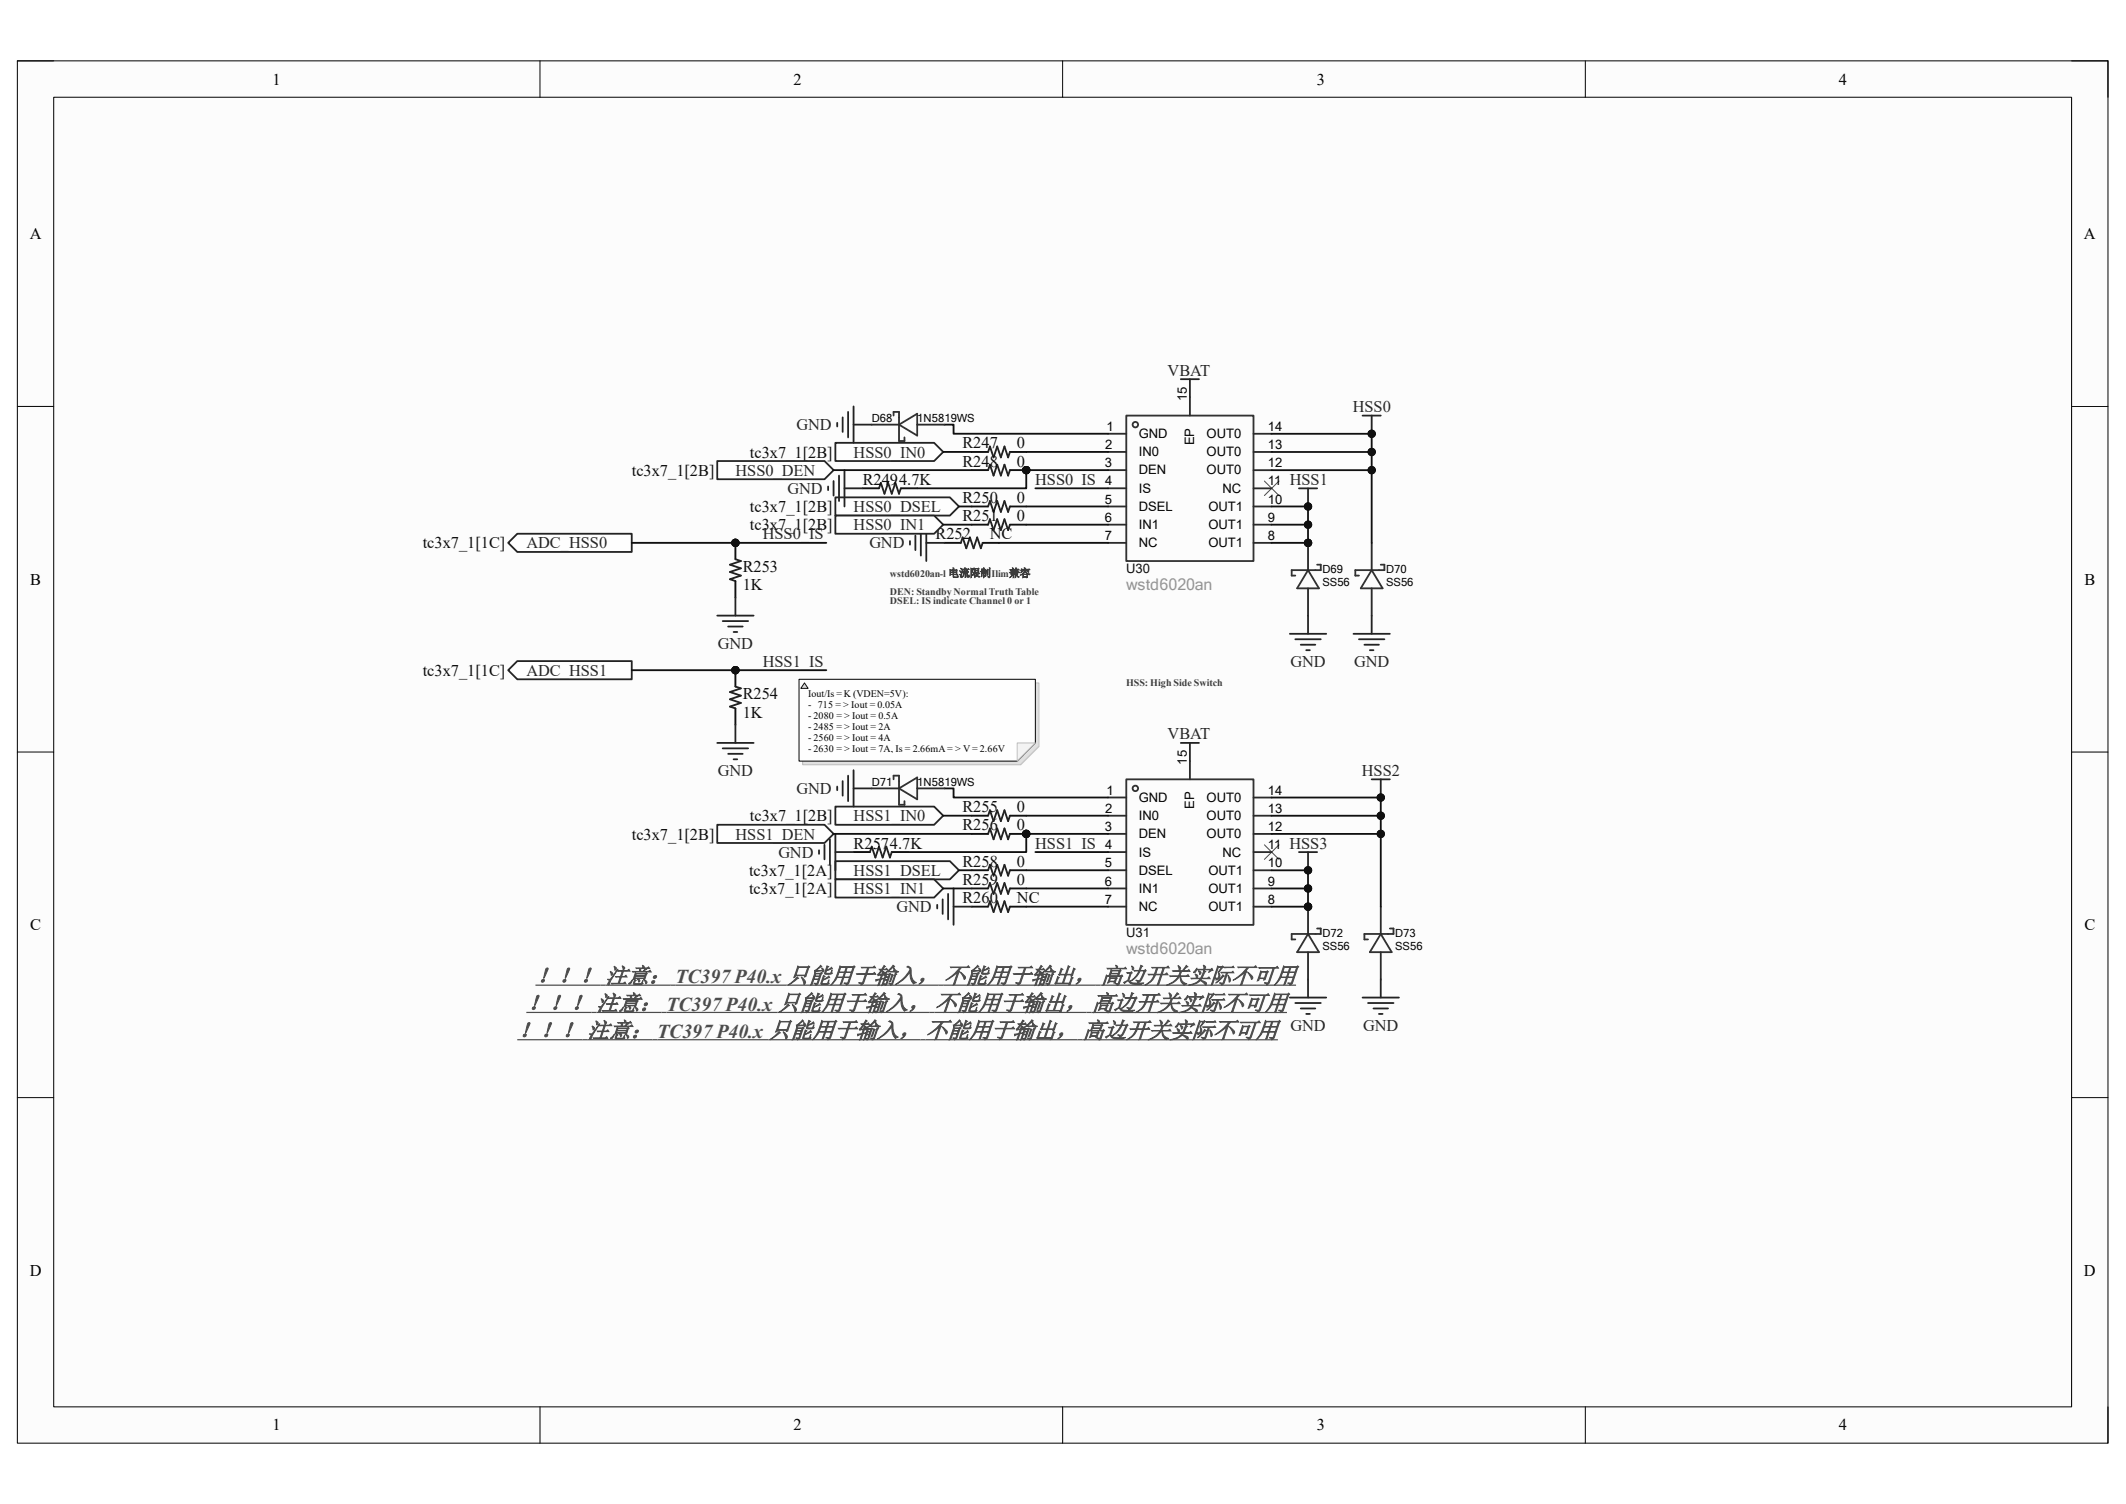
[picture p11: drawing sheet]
<svg xmlns="http://www.w3.org/2000/svg" width="297mm" height="210mm" viewBox="0 0 297 210" stroke-linecap="round" stroke-linejoin="round" font-family="sans-serif">
<path d="M2.4 8.5h292.1v193h-292.1z" fill-rule="evenodd" fill="#fcfcfc"/>
<path d="M2.4 8.5h292.1v193h-292.1z" fill="none" stroke="#000" stroke-width=".14"/>
<path d="M7.5 13.6h281.9v182.8h-281.9z" fill-rule="evenodd" fill="#fcfcfc"/>
<g fill="none" stroke="#000" stroke-width=".14">
<path d="M2.4 8.5h5.1M7.5 13.6h281.9v182.8h-281.9zM75.4 8.5v5.1M148.4 8.5v5.1M221.5 8.5v5.1M289.4 8.5h5.1v5.1M2.4 56.8h5.1M289.4 56.8h5.1M2.4 105h5.1M289.4 105h5.1M2.4 153.3h5.1M289.4 153.3h5.1"/>
<path d="M75.4 196.4v5.1M148.5 196.4v5.1M221.5 196.4v5.1M294.5 196.4v5.1"/>
</g>
<path d="M176.6 67.2l2.1 2M178.7 67.2l-2.1 2M176.6 118l2.1 2M178.7 118l-2.1 2" fill="none" stroke="#4c4c4c" stroke-width=".14"/>
<g fill="none" stroke="#262626" stroke-width=".25">
<path d="M165 52.9h2.5M166.2 52.9v2.6M190.4 58h2.5M191.6 58v2.6M127.1 75.5v.6M127.9 74.8v2M128.6 74v3.6M129.4 73.3v5M129.4 75.8h2.5M165 103.7h2.5M166.2 103.7v2.6M130.9 126.3v.5"/>
<path d="M131.7 125.6v2M132.5 124.8v3.6M133.2 124.1v5M133.2 126.6h2.6"/>
</g>
<path d="M131.9 75.8h2.3M137.3 75.8h2.3M135.8 126.6h2.2M141.1 126.6h2.3" fill="none" stroke="#000" stroke-width=".25"/>
<path d="M134.2 75.8l.3-.8 .5 1.6 .5-1.6 .5 1.6 .5-1.6 .5 1.6 .3-.8M138 126.6l.3-.8 .5 1.6 .5-1.6 .5 1.6 .5-1.6 .5 1.6 .3-.8" fill="none" stroke="#1c1c1c" stroke-width=".25"/>
<g fill="none" stroke="#303030" stroke-width=".25">
<path d="M157.3 58h17.8v20.3h-17.8zM157.3 108.8h17.8v20.3h-17.8z"/>
<circle cx="158.6" cy="59.3" r=".38"/>
<circle cx="158.6" cy="110.1" r=".38"/>
</g>
<g fill="none" stroke="#292929" stroke-width=".25">
<path d="M166.2 55.5v2.5M154.8 60.6h2.5M154.8 63.1h2.5M154.8 65.6h2.5M154.8 68.2h2.5M154.8 70.7h2.5M154.8 73.3h2.5M154.8 75.8h2.5M175.1 60.6h2.6M175.1 63.1h2.6M175.1 65.6h2.6M175.1 68.2h2.6"/>
<path d="M175.1 70.7h2.6M175.1 73.3h2.6M175.1 75.8h2.6M154.8 111.4h2.5M154.8 113.9h2.5M154.8 116.4h2.5M154.8 119h2.5M166.2 106.3v2.5M175.1 113.9h2.6M175.1 116.4h2.6M175.1 119h2.6M175.1 111.4h2.6"/>
<path d="M154.8 121.5h2.5M154.8 124.1h2.5M154.8 126.6h2.5M175.1 121.5h2.6M175.1 124.1h2.6M175.1 126.6h2.6"/>
</g>
<circle cx="191.6" cy="60.6" r=".51" fill="#0e0e0e"/>
<circle cx="191.6" cy="60.6" r=".51" fill="none" stroke="#0e0e0e" stroke-width=".14"/>
<path d="M181.5 68.2h2.5M182.7 68.2v2.5" fill="none" stroke="#262626" stroke-width=".25"/>
<circle cx="182.7" cy="70.7" r=".51" fill="#0e0e0e"/>
<circle cx="182.7" cy="70.7" r=".51" fill="none" stroke="#0e0e0e" stroke-width=".14"/>
<path d="M191.6 108.8h2.6M192.9 108.8v2.6" fill="none" stroke="#262626" stroke-width=".25"/>
<circle cx="192.9" cy="111.4" r=".51" fill="#0e0e0e"/>
<circle cx="192.9" cy="111.4" r=".51" fill="none" stroke="#0e0e0e" stroke-width=".14"/>
<path d="M181.5 119h2.5M182.7 119v2.5" fill="none" stroke="#262626" stroke-width=".25"/>
<circle cx="182.7" cy="121.5" r=".51" fill="#0e0e0e"/>
<circle cx="182.7" cy="121.5" r=".51" fill="none" stroke="#0e0e0e" stroke-width=".14"/>
<path d="M116.7 61.8h13.8l1.3 1.3-1.3 1.3h-13.8z" fill-rule="evenodd" fill="#fefefe"/>
<path d="M116.7 61.8h13.8l1.3 1.3-1.3 1.3h-13.8z" fill="none" stroke="#262626" stroke-width=".25"/>
<path d="M100.2 64.4h15l1.3 1.2-1.3 1.3h-15z" fill-rule="evenodd" fill="#fefefe"/>
<path d="M100.2 64.4h15l1.3 1.2-1.3 1.3h-15z" fill="none" stroke="#262626" stroke-width=".25"/>
<path d="M116.7 69.4h16l1.3 1.3-1.3 1.3h-16z" fill-rule="evenodd" fill="#fefefe"/>
<path d="M116.7 69.4h16l1.3 1.3-1.3 1.3h-16z" fill="none" stroke="#262626" stroke-width=".25"/>
<path d="M116.7 72h13.8l1.3 1.3-1.3 1.2h-13.8z" fill-rule="evenodd" fill="#fefefe"/>
<path d="M116.7 72h13.8l1.3 1.3-1.3 1.2h-13.8z" fill="none" stroke="#262626" stroke-width=".25"/>
<path d="M116.7 112.6h13.8l1.3 1.3-1.3 1.3h-13.8z" fill-rule="evenodd" fill="#fefefe"/>
<path d="M116.7 112.6h13.8l1.3 1.3-1.3 1.3h-13.8z" fill="none" stroke="#262626" stroke-width=".25"/>
<path d="M100.2 115.2h15l1.3 1.2-1.3 1.3h-15z" fill-rule="evenodd" fill="#fefefe"/>
<path d="M100.2 115.2h15l1.3 1.2-1.3 1.3h-15z" fill="none" stroke="#262626" stroke-width=".25"/>
<path d="M116.7 120.2h16l1.3 1.3-1.3 1.3h-16z" fill-rule="evenodd" fill="#fefefe"/>
<path d="M116.7 120.2h16l1.3 1.3-1.3 1.3h-16z" fill="none" stroke="#262626" stroke-width=".25"/>
<path d="M116.7 122.8h13.8l1.3 1.3-1.3 1.2h-13.8z" fill-rule="evenodd" fill="#fefefe"/>
<path d="M116.7 122.8h13.8l1.3 1.3-1.3 1.2h-13.8z" fill="none" stroke="#262626" stroke-width=".25"/>
<circle cx="102.7" cy="75.8" r=".51" fill="#0e0e0e"/>
<circle cx="102.7" cy="75.8" r=".51" fill="none" stroke="#0e0e0e" stroke-width=".14"/>
<path d="M102.7 75.8v2.3" fill="none" stroke="#000" stroke-width=".25"/>
<circle cx="102.7" cy="75.8" r=".51" fill="#0e0e0e"/>
<circle cx="102.7" cy="75.8" r=".51" fill="none" stroke="#0e0e0e" stroke-width=".14"/>
<path d="M102.7 81.1v2.3" fill="none" stroke="#000" stroke-width=".25"/>
<path d="M102.7 78.1l.8 .2-1.5 .5 1.5 .6-1.5 .5 1.5 .5-1.5 .5 .7 .2" fill="none" stroke="#1c1c1c" stroke-width=".25"/>
<path d="M100.2 86h5.1M101 86.7h3.5M101.7 87.5h2.1M102.5 88.2h.5M102.7 83.4v2.6" fill="none" stroke="#262626" stroke-width=".25"/>
<circle cx="102.7" cy="93.6" r=".51" fill="#0e0e0e"/>
<circle cx="102.7" cy="93.6" r=".51" fill="none" stroke="#0e0e0e" stroke-width=".14"/>
<path d="M102.7 93.6v2.3" fill="none" stroke="#000" stroke-width=".25"/>
<circle cx="102.7" cy="93.6" r=".51" fill="#0e0e0e"/>
<circle cx="102.7" cy="93.6" r=".51" fill="none" stroke="#0e0e0e" stroke-width=".14"/>
<path d="M102.7 98.9v2.3" fill="none" stroke="#000" stroke-width=".25"/>
<path d="M102.7 95.9l.8 .2-1.5 .5 1.5 .5-1.5 .5 1.5 .5-1.5 .6 .7 .2" fill="none" stroke="#1c1c1c" stroke-width=".25"/>
<path d="M100.2 103.7h5.1M101 104.5h3.5M101.7 105.3h2.1M102.5 106h.5M102.7 101.2v2.5" fill="none" stroke="#262626" stroke-width=".25"/>
<path d="M72.3 74.5h16v2.6h-16l-1.3-1.3z" fill-rule="evenodd" fill="#fefefe"/>
<path d="M71 75.8l1.3-1.3h16v2.6h-16z" fill="none" stroke="#262626" stroke-width=".25"/>
<path d="M72.3 92.3h16v2.5h-16l-1.3-1.2z" fill-rule="evenodd" fill="#fefefe"/>
<g fill="none" stroke="#262626" stroke-width=".25">
<path d="M117 59v.5M117.7 58.3v2M118.5 57.5v3.6M119.2 56.8v5M119.2 59.3h2.6M115.7 67.9v.5M116.4 67.2v2M117.2 66.4v3.6M118 65.6v5.1M118 68.2h2.5M71 93.6l1.3-1.3h16v2.5h-16zM114.4 118.7v.5"/>
<path d="M115.2 118v2M115.9 117.2v3.6M116.7 116.4v5.1M116.7 119h2.5M117 109.8v.5M117.7 109.1v2M118.5 108.3v3.6M119.2 107.5v5.1M119.2 110.1h2.6"/>
</g>
<path d="M120.5 68.2h2.3M125.8 68.2h2.3M135.8 63.1h2.2M141.1 63.1h2.3M119.2 119h2.3M124.6 119h2.3" fill="none" stroke="#000" stroke-width=".25"/>
<path d="M122.8 68.2l.3-.8 .5 1.5 .5-1.5 .5 1.5 .5-1.5 .5 1.5 .2-.7M138 63.1l.3-.8 .5 1.6 .5-1.6 .5 1.6 .5-1.6 .5 1.6 .3-.8M121.5 119l.3-.8 .5 1.5 .5-1.5 .5 1.5 .5-1.5 .5 1.5 .3-.7" fill="none" stroke="#1c1c1c" stroke-width=".25"/>
<circle cx="143.4" cy="65.6" r=".51" fill="#0e0e0e"/>
<circle cx="143.4" cy="65.6" r=".51" fill="none" stroke="#0e0e0e" stroke-width=".14"/>
<path d="M141.1 65.6h2.3" fill="none" stroke="#000" stroke-width=".25"/>
<circle cx="143.4" cy="65.6" r=".51" fill="#0e0e0e"/>
<circle cx="143.4" cy="65.6" r=".51" fill="none" stroke="#0e0e0e" stroke-width=".14"/>
<path d="M135.8 65.6h2.2M135.8 70.7h2.2M135.8 73.3h2.2M141.1 70.7h2.3M141.1 73.3h2.3M135.8 121.5h2.2M135.8 124.1h2.2M141.1 121.5h2.3M141.1 124.1h2.3" fill="none" stroke="#000" stroke-width=".25"/>
<path d="M138 65.6l.3-.7 .5 1.5 .5-1.5 .5 1.5 .5-1.5 .5 1.5 .3-.8M138 70.7l.3-.7 .5 1.5 .5-1.5 .5 1.5 .5-1.5 .5 1.5 .3-.8M138 73.3l.3-.8 .5 1.5 .5-1.5 .5 1.5 .5-1.5 .5 1.5 .3-.7M138 121.5l.3-.7 .5 1.5 .5-1.5 .5 1.5 .5-1.5 .5 1.5 .3-.8M138 124.1l.3-.8 .5 1.5 .5-1.5 .5 1.5 .5-1.5 .5 1.5 .3-.7" fill="none" stroke="#1c1c1c" stroke-width=".25"/>
<circle cx="143.4" cy="116.4" r=".51" fill="#0e0e0e"/>
<circle cx="143.4" cy="116.4" r=".51" fill="none" stroke="#0e0e0e" stroke-width=".14"/>
<path d="M141.1 116.4h2.3" fill="none" stroke="#000" stroke-width=".25"/>
<circle cx="143.4" cy="116.4" r=".51" fill="#0e0e0e"/>
<circle cx="143.4" cy="116.4" r=".51" fill="none" stroke="#0e0e0e" stroke-width=".14"/>
<path d="M135.8 116.4h2.2M135.8 113.9h2.2M141.1 113.9h2.3" fill="none" stroke="#000" stroke-width=".25"/>
<path d="M138 116.4l.3-.7 .5 1.5 .5-1.5 .5 1.5 .5-1.5 .5 1.5 .3-.8M138 113.9l.3-.8 .5 1.6 .5-1.6 .5 1.6 .5-1.6 .5 1.6 .3-.8" fill="none" stroke="#1c1c1c" stroke-width=".25"/>
<circle cx="182.7" cy="75.8" r=".51" fill="#0e0e0e"/>
<circle cx="182.7" cy="75.8" r=".51" fill="none" stroke="#0e0e0e" stroke-width=".14"/>
<path d="M182.7 79.6l1.6 2.5h-3.1zM184 78.8h.5v.8h-4.1v.8h.6" fill="none" stroke="#303030" stroke-width=".25"/>
<path d="M182.7 75.8v3.8" fill="none" stroke="#292929" stroke-width=".25"/>
<circle cx="182.7" cy="75.8" r=".51" fill="#0e0e0e"/>
<circle cx="182.7" cy="75.8" r=".51" fill="none" stroke="#0e0e0e" stroke-width=".14"/>
<path d="M191.6 75.8v3.8M182.7 82.1v3.9M191.6 82.1v3.9" fill="none" stroke="#292929" stroke-width=".25"/>
<path d="M191.6 79.6l1.5 2.5h-3zM192.9 78.8h.5v.8h-4.1v.8h.5" fill="none" stroke="#303030" stroke-width=".25"/>
<path d="M180.2 88.5h5.1M181 89.3h3.5M181.7 90h2M182.5 90.8h.5M182.7 86v2.5M189.1 88.5h5.1M189.8 89.3h3.6M190.6 90h2M191.4 90.8h.5M191.6 86v2.5" fill="none" stroke="#262626" stroke-width=".25"/>
<circle cx="182.7" cy="126.6" r=".51" fill="#0e0e0e"/>
<circle cx="182.7" cy="126.6" r=".51" fill="none" stroke="#0e0e0e" stroke-width=".14"/>
<path d="M182.7 130.4l1.6 2.5h-3.1zM184 129.6h.5v.8h-4.1v.8h.6" fill="none" stroke="#303030" stroke-width=".25"/>
<path d="M182.7 126.6v3.8" fill="none" stroke="#292929" stroke-width=".25"/>
<circle cx="182.7" cy="126.6" r=".51" fill="#0e0e0e"/>
<circle cx="182.7" cy="126.6" r=".51" fill="none" stroke="#0e0e0e" stroke-width=".14"/>
<path d="M182.7 132.9v3.8M192.9 126.6v3.8M192.9 132.9v3.8" fill="none" stroke="#292929" stroke-width=".25"/>
<path d="M192.9 130.4l1.5 2.5h-3zM194.2 129.6h.5v.8h-4.1v.8h.5" fill="none" stroke="#303030" stroke-width=".25"/>
<path d="M177.7 63.1h13.9" fill="none" stroke="#0e0e0e" stroke-width=".25"/>
<circle cx="191.6" cy="63.1" r=".51" fill="#0e0e0e"/>
<circle cx="191.6" cy="63.1" r=".51" fill="none" stroke="#0e0e0e" stroke-width=".14"/>
<path d="M177.7 60.6h13.9v5h-13.9" fill="none" stroke="#0e0e0e" stroke-width=".25"/>
<circle cx="191.6" cy="60.6" r=".51" fill="#0e0e0e"/>
<circle cx="191.6" cy="60.6" r=".51" fill="none" stroke="#0e0e0e" stroke-width=".14"/>
<circle cx="191.6" cy="63.1" r=".51" fill="#0e0e0e"/>
<circle cx="191.6" cy="63.1" r=".51" fill="none" stroke="#0e0e0e" stroke-width=".14"/>
<circle cx="191.6" cy="65.6" r=".51" fill="#0e0e0e"/>
<circle cx="191.6" cy="65.6" r=".51" fill="none" stroke="#0e0e0e" stroke-width=".14"/>
<path d="M177.7 73.3h5" fill="none" stroke="#0e0e0e" stroke-width=".25"/>
<circle cx="182.7" cy="73.3" r=".51" fill="#0e0e0e"/>
<circle cx="182.7" cy="73.3" r=".51" fill="none" stroke="#0e0e0e" stroke-width=".14"/>
<path d="M177.7 70.7h5v5.1h-5" fill="none" stroke="#0e0e0e" stroke-width=".25"/>
<circle cx="182.7" cy="70.7" r=".51" fill="#0e0e0e"/>
<circle cx="182.7" cy="70.7" r=".51" fill="none" stroke="#0e0e0e" stroke-width=".14"/>
<circle cx="182.7" cy="73.3" r=".51" fill="#0e0e0e"/>
<circle cx="182.7" cy="73.3" r=".51" fill="none" stroke="#0e0e0e" stroke-width=".14"/>
<circle cx="182.7" cy="75.8" r=".51" fill="#0e0e0e"/>
<circle cx="182.7" cy="75.8" r=".51" fill="none" stroke="#0e0e0e" stroke-width=".14"/>
<path d="M177.7 111.4h15.2v5h-15.2" fill="none" stroke="#0e0e0e" stroke-width=".25"/>
<circle cx="192.9" cy="111.4" r=".51" fill="#0e0e0e"/>
<circle cx="192.9" cy="111.4" r=".51" fill="none" stroke="#0e0e0e" stroke-width=".14"/>
<circle cx="192.9" cy="113.9" r=".51" fill="#0e0e0e"/>
<circle cx="192.9" cy="113.9" r=".51" fill="none" stroke="#0e0e0e" stroke-width=".14"/>
<circle cx="192.9" cy="116.4" r=".51" fill="#0e0e0e"/>
<circle cx="192.9" cy="116.4" r=".51" fill="none" stroke="#0e0e0e" stroke-width=".14"/>
<path d="M177.7 124.1h5" fill="none" stroke="#0e0e0e" stroke-width=".25"/>
<circle cx="182.7" cy="124.1" r=".51" fill="#0e0e0e"/>
<circle cx="182.7" cy="124.1" r=".51" fill="none" stroke="#0e0e0e" stroke-width=".14"/>
<path d="M177.7 121.5h5v5.1h-5" fill="none" stroke="#0e0e0e" stroke-width=".25"/>
<circle cx="182.7" cy="121.5" r=".51" fill="#0e0e0e"/>
<circle cx="182.7" cy="121.5" r=".51" fill="none" stroke="#0e0e0e" stroke-width=".14"/>
<circle cx="182.7" cy="124.1" r=".51" fill="#0e0e0e"/>
<circle cx="182.7" cy="124.1" r=".51" fill="none" stroke="#0e0e0e" stroke-width=".14"/>
<circle cx="182.7" cy="126.6" r=".51" fill="#0e0e0e"/>
<circle cx="182.7" cy="126.6" r=".51" fill="none" stroke="#0e0e0e" stroke-width=".14"/>
<path d="M139.6 75.8h15.2M177.7 113.9h15.2M143.4 126.6h11.4" fill="none" stroke="#0e0e0e" stroke-width=".25"/>
<circle cx="192.9" cy="113.9" r=".51" fill="#0e0e0e"/>
<circle cx="192.9" cy="113.9" r=".51" fill="none" stroke="#0e0e0e" stroke-width=".14"/>
<path d="M102.7 75.8h12.7M116.5 65.6h19.3M131.8 63.1h4M131.8 73.3h4M134 70.7h1.8M144.6 68.2h10.2M116.5 116.4h19.3M131.8 113.9h4M144.6 119h10.2M131.8 124.1h4M134 121.5h1.8" fill="none" stroke="#0e0e0e" stroke-width=".25"/>
<circle cx="102.7" cy="75.8" r=".51" fill="#0e0e0e"/>
<circle cx="102.7" cy="75.8" r=".51" fill="none" stroke="#0e0e0e" stroke-width=".14"/>
<path d="M102.7 93.6h12.7" fill="none" stroke="#0e0e0e" stroke-width=".25"/>
<circle cx="102.7" cy="93.6" r=".51" fill="#0e0e0e"/>
<circle cx="102.7" cy="93.6" r=".51" fill="none" stroke="#0e0e0e" stroke-width=".14"/>
<path d="M131.9 59.3h1.3v1.3h21.6M143.4 63.1h11.4M143.4 65.6h11.4M131.9 110.1h1.3v1.3h21.6" fill="none" stroke="#0e0e0e" stroke-width=".25"/>
<circle cx="143.4" cy="65.6" r=".51" fill="#0e0e0e"/>
<circle cx="143.4" cy="65.6" r=".51" fill="none" stroke="#0e0e0e" stroke-width=".14"/>
<path d="M143.4 70.7h11.4M143.4 73.3h11.4M143.4 116.4h11.4M143.4 121.5h11.4M143.4 124.1h11.4" fill="none" stroke="#0e0e0e" stroke-width=".25"/>
<circle cx="143.4" cy="116.4" r=".51" fill="#0e0e0e"/>
<circle cx="143.4" cy="116.4" r=".51" fill="none" stroke="#0e0e0e" stroke-width=".14"/>
<path d="M191.6 65.6v10.2M143.4 113.9h11.4" fill="none" stroke="#0e0e0e" stroke-width=".25"/>
<circle cx="191.6" cy="65.6" r=".51" fill="#0e0e0e"/>
<circle cx="191.6" cy="65.6" r=".51" fill="none" stroke="#0e0e0e" stroke-width=".14"/>
<path d="M192.9 116.4v10.2" fill="none" stroke="#0e0e0e" stroke-width=".25"/>
<circle cx="192.9" cy="116.4" r=".51" fill="#0e0e0e"/>
<circle cx="192.9" cy="116.4" r=".51" fill="none" stroke="#0e0e0e" stroke-width=".14"/>
<path d="M180.2 139.3h5.1M182.7 136.7v2.6M190.4 139.3h5M192.9 136.7v2.6M181 140h3.5M181.7 140.8h2M182.5 141.6h.5M191.1 140h3.6M191.9 140.8h2M192.6 141.6h.5" fill="none" stroke="#262626" stroke-width=".25"/>
<path d="M143.4 65.6v2.6h-15.3" fill="none" stroke="#0e0e0e" stroke-width=".25"/>
<circle cx="143.4" cy="65.6" r=".51" fill="#0e0e0e"/>
<circle cx="143.4" cy="65.6" r=".51" fill="none" stroke="#0e0e0e" stroke-width=".14"/>
<path d="M143.4 116.4v2.6h-16.5" fill="none" stroke="#0e0e0e" stroke-width=".25"/>
<circle cx="143.4" cy="116.4" r=".51" fill="#0e0e0e"/>
<circle cx="143.4" cy="116.4" r=".51" fill="none" stroke="#0e0e0e" stroke-width=".14"/>
<path d="M124.8 58v-.5h.8v4.1h.8v-.5M125.6 59.3l2.5-1.5v3zM124.8 108.8v-.5h.8v4.1h.8v-.5M125.6 110.1l2.5-1.5v3z" fill="none" stroke="#303030" stroke-width=".25"/>
<path d="M121.8 59.3h3.8M128.1 59.3h3.8M121.8 110.1h3.8M128.1 110.1h3.8" fill="none" stroke="#292929" stroke-width=".25"/>
<path d="M88.3 93.6h14.4" fill="none" stroke="#0e0e0e" stroke-width=".25"/>
<circle cx="102.7" cy="93.6" r=".51" fill="#0e0e0e"/>
<circle cx="102.7" cy="93.6" r=".51" fill="none" stroke="#0e0e0e" stroke-width=".14"/>
<path d="M88.3 75.8h14.4" fill="none" stroke="#0e0e0e" stroke-width=".25"/>
<circle cx="102.7" cy="75.8" r=".51" fill="#0e0e0e"/>
<circle cx="102.7" cy="75.8" r=".51" fill="none" stroke="#0e0e0e" stroke-width=".14"/>
<path d="M74.8 137.6h106.3M72.3 145.2h106.2M73.5 141.4h106.3" fill="none" stroke="#4c4c4c" stroke-width=".17"/>
<path d="M112.1 95.4h33v8.8l-2.5 2.6h-30.5z" fill-rule="evenodd" fill="#ddd"/>
<path d="M112.1 95.4h33v8.8l-2.5 2.6h-30.5z" fill="none" stroke="#bdbdbd" stroke-width=".14"/>
<path d="M111.6 94.8h33v8.9l-2.5 2.6h-30.5z" fill-rule="evenodd" fill="#fefefe"/>
<path d="M111.6 94.8h33v8.9l-2.5 2.6h-30.5z" fill="none" stroke="#000" stroke-width=".14"/>
<path d="M142.1 103.7h2.5l-2.5 2.6z" fill="#f1f1f1"/>
<path d="M142.1 103.7h2.5l-2.5 2.6z" fill="none" stroke="#bdbdbd" stroke-width=".14"/>
<path d="M112.4 95.4l.5 .7h-1z" fill="#dadada"/>
<path d="M112.4 95.4l.5 .7h-1z" fill="none" stroke="#0f0f0f" stroke-width=".14"/>
<g font-size="3.2" fill="#4c4c4c">
<text x="74.8" y="137.3">！！！ 注意：</text>
<text x="109.9" y="137.3">只能用于输入， 不能用于输出， 高边开关实际不可用</text>
<text x="73.5" y="141.1">！！！ 注意：</text>
<text x="108.6" y="141.1">只能用于输入， 不能用于输出， 高边开关实际不可用</text>
<text x="72.3" y="144.9">！！！ 注意：</text>
<text x="107.4" y="144.9">只能用于输入， 不能用于输出， 高边开关实际不可用</text>
</g>
<g font-size="2.8" fill="#4c4c4c">
<text x="94.4" y="137.3">TC397 P40.x</text>
<text x="93.1" y="141.1">TC397 P40.x</text>
<text x="91.8" y="144.9">TC397 P40.x</text>
</g>
<g font-size="2.3">
<text x="38.1" y="11.8">1</text>
<text x="110.9" y="11.8">2</text>
<text x="184" y="11.8">3</text>
<text x="256.9" y="11.8">4</text>
<text x="4.1" y="33.4">A</text>
<text x="291.1" y="33.4">A</text>
<text x="4.2" y="81.7">B</text>
<text x="291.2" y="81.7">B</text>
<text x="4.2" y="129.9">C</text>
<text x="291.2" y="129.9">C</text>
<text x="4.1" y="178.1">D</text>
<text x="291.1" y="178.1">D</text>
<text x="38.1" y="199.7">1</text>
<text x="110.9" y="199.7">2</text>
<text x="184" y="199.7">3</text>
<text x="256.9" y="199.7">4</text>
</g>
<g font-size="2.3" fill="#262626">
<text x="163.1" y="52.5">VBAT</text>
<text x="189" y="57.5">HSS0</text>
<text x="111.3" y="60.1">GND</text>
<text x="119.3" y="63.9">HSS0_IN0</text>
<text x="102.7" y="66.4">HSS0_DEN</text>
<text x="110" y="69">GND</text>
<text x="119.3" y="71.5">HSS0_DSEL</text>
<text x="144.6" y="67.7">HSS0_IS</text>
<text x="180.2" y="67.7">HSS1</text>
<text x="73.5" y="76.6">ADC_HSS0</text>
<text x="106.6" y="75.3">HSS0_IS</text>
<text x="119.3" y="74">HSS0_IN1</text>
<text x="121.5" y="76.6">GND</text>
<text x="73.5" y="94.4">ADC_HSS1</text>
<text x="100.3" y="90.6">GND</text>
<text x="106.6" y="93.1">HSS1_IS</text>
<text x="180.3" y="93.1">GND</text>
<text x="189.2" y="93.1">GND</text>
<text x="163.1" y="103.3">VBAT</text>
<text x="100.3" y="108.3">GND</text>
<text x="111.3" y="110.9">GND</text>
<text x="190.2" y="108.3">HSS2</text>
<text x="102.7" y="117.2">HSS1_DEN</text>
<text x="108.8" y="119.8">GND</text>
<text x="119.3" y="114.7">HSS1_IN0</text>
<text x="144.6" y="118.5">HSS1_IS</text>
<text x="180.1" y="118.5">HSS3</text>
<text x="119.3" y="122.3">HSS1_DSEL</text>
<text x="119.3" y="124.8">HSS1_IN1</text>
<text x="125.3" y="127.4">GND</text>
<text x="180.3" y="143.9">GND</text>
<text x="190.5" y="143.9">GND</text>
</g>
<g font-size="2.3" fill="#0e0e0e">
<text x="104.8" y="63.9">tc3x7_1[2B]</text>
<text x="134.4" y="62.6">R247</text>
<text x="134.4" y="65.2">R248</text>
<text x="142.1" y="62.6">0</text>
<text x="142.1" y="65.2">0</text>
<text x="88.3" y="66.4">tc3x7_1[2B]</text>
<text x="104.8" y="71.5">tc3x7_1[2B]</text>
<text x="120.5" y="67.7">R2494.7K</text>
<text x="134.4" y="70.2">R250</text>
<text x="142.1" y="70.2">0</text>
<text x="59.1" y="76.6">tc3x7_1[1C]</text>
<text x="104.8" y="74">tc3x7_1[2B]</text>
<text x="130.7" y="75.3">R252</text>
<text x="134.4" y="72.8">R251</text>
<text x="138.3" y="75.3">NC</text>
<text x="142.1" y="72.8">0</text>
<text x="103.8" y="79.9">R253</text>
<text x="103.8" y="82.4">1K</text>
<text x="59.1" y="94.4">tc3x7_1[1C]</text>
<text x="103.8" y="97.7">R254</text>
<text x="103.8" y="100.2">1K</text>
<text x="134.4" y="113.4">R255</text>
<text x="142.1" y="113.4">0</text>
<text x="88.3" y="117.2">tc3x7_1[2B]</text>
<text x="104.8" y="114.7">tc3x7_1[2B]</text>
<text x="119.3" y="118.5">R2574.7K</text>
<text x="134.4" y="116">R256</text>
<text x="142.1" y="116">0</text>
<text x="104.6" y="122.3">tc3x7_1[2A]</text>
<text x="104.6" y="124.8">tc3x7_1[2A]</text>
<text x="134.4" y="121">R258</text>
<text x="134.4" y="123.6">R259</text>
<text x="142.1" y="121">0</text>
<text x="142.1" y="123.6">0</text>
<text x="134.4" y="126.1">R260</text>
<text x="142.1" y="126.1">NC</text>
</g>
<g font-size="2.2" fill="#969696">
<text x="157.3" y="82.4">wstd6020an</text>
<text x="157.3" y="133.2">wstd6020an</text>
</g>
<g font-size="1.8">
<text x="165.8" y="56" transform="rotate(-90 165.8 56)">15</text>
<text x="154.3" y="65.2">3</text>
<text x="154.4" y="62.7">2</text>
<text x="154.6" y="60.2">1</text>
<text x="159.1" y="61.2">GND</text>
<text x="159.1" y="63.7">IN0</text>
<text x="166.8" y="62.1" transform="rotate(-90 166.8 62.1)">EP</text>
<text x="168.6" y="63.7">OUT0</text>
<text x="168.6" y="61.2">OUT0</text>
<text x="177.1" y="65.2">12</text>
<text x="177.1" y="62.7">13</text>
<text x="177.1" y="60.2">14</text>
<text x="154.3" y="70.3">5</text>
<text x="154.4" y="67.8">4</text>
<text x="159.1" y="66.3">DEN</text>
<text x="159.1" y="68.8">IS</text>
<text x="159.1" y="71.3">DSEL</text>
<text x="168.6" y="66.3">OUT0</text>
<text x="168.8" y="71.3">OUT1</text>
<text x="170.8" y="68.8">NC</text>
<text x="177.1" y="70.3">10</text>
<text x="177.1" y="67.8">11</text>
<text x="154.3" y="72.9">6</text>
<text x="154.3" y="75.4">7</text>
<text x="159.1" y="73.9">IN1</text>
<text x="159.1" y="76.4">NC</text>
<text x="168.8" y="76.4">OUT1</text>
<text x="168.8" y="73.9">OUT1</text>
<text x="177.1" y="75.4">8</text>
<text x="177.1" y="72.9">9</text>
<text x="165.8" y="106.8" transform="rotate(-90 165.8 106.8)">15</text>
<text x="154.4" y="113.5">2</text>
<text x="154.6" y="111">1</text>
<text x="159.1" y="112">GND</text>
<text x="166.8" y="112.9" transform="rotate(-90 166.8 112.9)">EP</text>
<text x="168.6" y="112">OUT0</text>
<text x="177.1" y="113.5">13</text>
<text x="177.1" y="111">14</text>
<text x="154.3" y="116">3</text>
<text x="154.4" y="118.6">4</text>
<text x="159.1" y="114.5">IN0</text>
<text x="159.1" y="117.1">DEN</text>
<text x="159.1" y="119.6">IS</text>
<text x="168.6" y="117.1">OUT0</text>
<text x="168.6" y="114.5">OUT0</text>
<text x="170.8" y="119.6">NC</text>
<text x="177.1" y="118.6">11</text>
<text x="177.1" y="116">12</text>
<text x="154.3" y="121.1">5</text>
<text x="154.3" y="123.7">6</text>
<text x="159.1" y="122.1">DSEL</text>
<text x="159.1" y="124.7">IN1</text>
<text x="168.8" y="124.7">OUT1</text>
<text x="168.8" y="122.1">OUT1</text>
<text x="177.1" y="123.7">9</text>
<text x="177.1" y="121.1">10</text>
<text x="154.3" y="126.2">7</text>
<text x="159.1" y="127.2">NC</text>
<text x="168.8" y="127.2">OUT1</text>
<text x="177.1" y="126.2">8</text>
</g>
<g font-size="1.8" fill="#0e0e0e">
<text x="157.3" y="80">U30</text>
<text x="157.3" y="130.8">U31</text>
</g>
<g font-size="1.6">
<text x="121.8" y="59">D68</text>
<text x="128.1" y="59">1N5819WS</text>
<text x="184.7" y="80.1">D69</text>
<text x="184.7" y="81.8">SS56</text>
<text x="193.6" y="80.1">D70</text>
<text x="193.6" y="81.8">SS56</text>
<text x="121.8" y="109.8">D71</text>
<text x="128.1" y="109.8">1N5819WS</text>
<text x="184.7" y="130.9">D72</text>
<text x="194.9" y="130.9">D73</text>
<text x="184.7" y="132.6">SS56</text>
<text x="194.9" y="132.6">SS56</text>
</g>
<g font-size="1.4" fill="#3c3c3c">
<text x="124.3" y="80.5">wstd6020an-l 电流限制Ilim兼容</text>
<text x="124.3" y="83.1">DEN: Standby Normal Truth Table</text>
<text x="124.3" y="84.4">DSEL: IS indicate Channel 0 or 1</text>
<text x="157.3" y="95.8">HSS: High Side Switch</text>
</g>
<g font-size="1.4">
<text x="112.9" y="97.3">Iout/Is = K (VDEN=5V):</text>
<text x="112.9" y="98.8">- 715 = &gt; Iout = 0.05A</text>
<text x="112.9" y="100.4">- 2080 = &gt; Iout = 0.5A</text>
<text x="112.9" y="101.9">- 2485 = &gt; Iout = 2A</text>
<text x="112.9" y="103.4">- 2560 = &gt; Iout = 4A</text>
<text x="112.9" y="104.9">- 2630 = &gt; Iout = 7A, Is = 2.66mA = &gt; V = 2.66V</text>
</g>
</svg>
